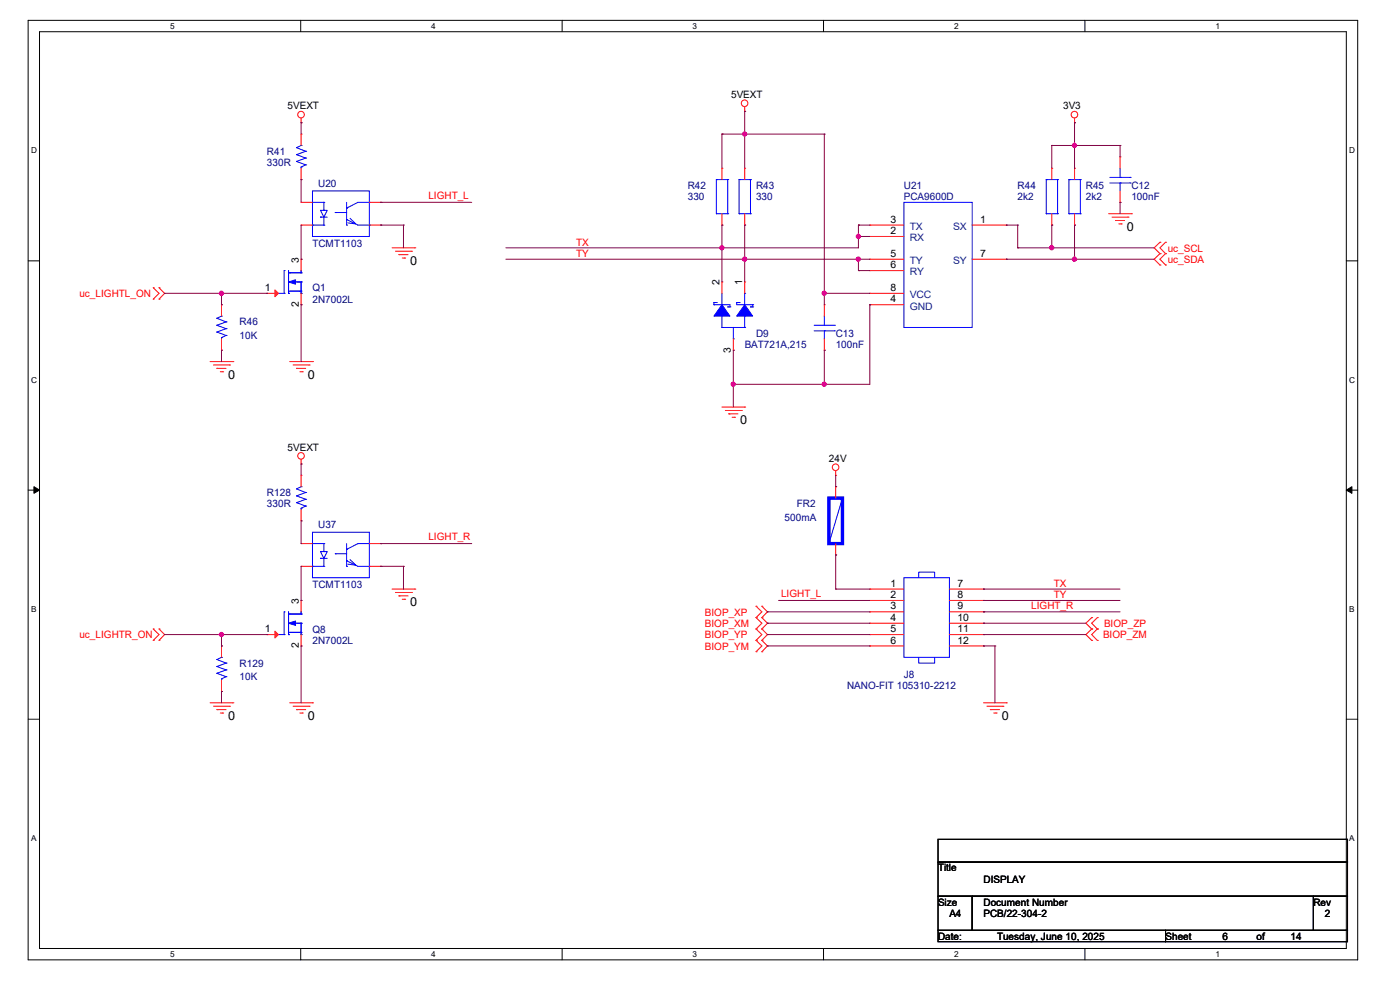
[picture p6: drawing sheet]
<svg xmlns="http://www.w3.org/2000/svg" width="297mm" height="210mm" viewBox="0 0 297 210" stroke-linecap="round" stroke-linejoin="round" font-family="sans-serif">
<path d="M6 4.3h282v199.3h-282zM8.4 6.7h277.2v194.5h-277.2z" fill="none" stroke="#000" stroke-width=".21"/>
<g fill="#fff">
<path d="M36.1 4.6h.9v1.9h-.9z"/>
<path d="M36.1 201.5h.9v1.9h-.9z"/>
</g>
<path d="M63.8 4.3v2.4M63.8 201.2v2.4" fill="none" stroke="#000" stroke-width=".21"/>
<g fill="#fff">
<path d="M91.5 4.6h.9v1.9h-.9z"/>
<path d="M91.5 201.5h.9v1.9h-.9z"/>
</g>
<path d="M119.3 4.3v2.4M119.3 201.2v2.4" fill="none" stroke="#000" stroke-width=".21"/>
<g fill="#fff">
<path d="M146.9 4.6h1v1.9h-1z"/>
<path d="M146.9 201.5h1v1.9h-1z"/>
</g>
<path d="M174.7 4.3v2.4M174.7 201.2v2.4" fill="none" stroke="#000" stroke-width=".21"/>
<g fill="#fff">
<path d="M202.4 4.6h.9v1.9h-.9z"/>
<path d="M202.4 201.5h.9v1.9h-.9z"/>
</g>
<path d="M230.2 4.3v2.4M230.2 201.2v2.4" fill="none" stroke="#000" stroke-width=".21"/>
<g fill="#fff">
<path d="M257.9 4.6h.9v1.9h-.9z"/>
<path d="M257.9 201.5h.9v1.9h-.9z"/>
<path d="M6.6 31h1.2v1.9h-1.2z"/>
<path d="M286.3 31h1.2v1.9h-1.2z"/>
<path d="M6.6 79.6h1.2v1.9h-1.2z"/>
<path d="M286.3 79.6h1.2v1.9h-1.2z"/>
</g>
<path d="M6 55.3h2.4M285.6 55.3h2.4" fill="none" stroke="#000" stroke-width=".21"/>
<g fill="#fff">
<path d="M6.6 128.3h1.1v1.9h-1.1z"/>
<path d="M286.3 128.3h1.1v1.9h-1.1z"/>
</g>
<path d="M6 104h2.4M285.6 104h2.4" fill="none" stroke="#000" stroke-width=".21"/>
<path d="M7.2 103.3l1.2 .7-1.2 .6zM285.6 104l1.2-.7v1.3z" fill="#000" stroke="#000" stroke-width=".21"/>
<g fill="#fff">
<path d="M6.6 176.9h1.1v1.9h-1.1z"/>
<path d="M286.3 176.9h1.1v1.9h-1.1z"/>
</g>
<path d="M6 152.6h2.4M285.6 152.6h2.4M199 178.1h86.9v4.8h-86.9zM199 182.9h86.9v7.2h-86.9zM199 190.1h7.2v7.3h-7.2zM199 197.4h48.3v2.4h-48.3zM206.2 190.1h72.4v7.3h-72.4zM247.3 197.4h38.6v2.4h-38.6zM278.6 190.1h7.3v7.3h-7.3z" fill="none" stroke="#000" stroke-width=".21"/>
<g fill="none" stroke="#f00" stroke-width=".21">
<path d="M63.9 26h.1M63.9 28.4h.1M63.9 38.1h.1M63.9 25.1v.9M63.9 28.4v2.5M63.9 35.7v2.4M153.2 35.7h.1M153.2 35.7v2.4M158 23.6h.1M158 35.7h.1M158 22.6v1M158 35.7v2.4"/>
<path d="M223.1 35.7h.1M223.1 35.7v2.4M228 26h.1M228 35.7h.1M228 25.1v.9M228 35.7v2.4M237.6 33.3h.1M237.6 33.3v2.4M63.9 42.9h.1M63.9 47.8h.1M63.9 55h.1M63.9 55v2.4"/>
<path d="M63.9 42.9h2.4M63.9 47.8h2.4M78.4 42.9h2.4M78.4 47.8h2.4M80.8 47.8h.1M80.8 42.9h.1M83.2 52.6h4.8M83.9 53.3h3.4M84.6 54h.1M84.6 54h2M85.3 54.7h.6M85.9 54.7h.1"/>
<path d="M87.3 53.3h.1M88 52.6h.1M153.2 59.8h.1M153.2 47.8h.1M153.2 45.3v2.5M153.2 59.8v2.4M158 47.8h.1M158 59.8h.1M158 45.3v2.5M158 59.8v2.4M184.5 50.2h.1M184.5 47.8h.1"/>
<path d="M184.5 55h.1M184.5 57.4h.1M184.5 47.8h7.3M184.5 50.2h7.3M184.5 55h7.3M184.5 57.4h7.3M206.2 47.8h7.3M206.2 55h7.3M213.5 47.8h.1M213.5 55h.1M223.1 47.8h.1M223.1 45.3v2.5"/>
<path d="M228 47.8h.1M228 45.3v2.5M235.2 45.3h4.8M235.9 46.1h3.4M236.6 46.8h.1M236.6 46.8h2M237.4 47.5h.5M237.6 42.9h.1M237.6 40.5v2.4M237.9 47.5h.1M239.3 46.1h.1M240 45.3h.1"/>
<path d="M246.1 51.4h.1M246.1 53.8h.1M246.1 56.2h.1M246.1 51.4l-1.2 1.2 1.2 1.2M246.1 53.8l-1.2 1.2 1.2 1.2M247.3 53.8h.1M247.3 51.4h.1M247.3 56.2h.1M247.3 51.4l-1.2 1.2 1.2 1.2M247.3 53.8l-1.2 1.2 1.2 1.2M32.5 63.5h.1M32.5 61h.1"/>
<path d="M32.5 61l1.2 1.2-1.2 1.3M33.7 61h.1M33.7 63.5h.1M33.7 61l1.2 1.2-1.2 1.3M44.6 76.7h4.8M45.3 77.4h3.4M46 78.1h.1M46 78.1h2M46.7 78.9h.5M47 64.6h.1M47 74.3h.1M47 64.6v2.5"/>
<path d="M47 71.9v2.4M47.2 78.9h.1M48.7 77.4h.1M49.4 76.7h.1M56.6 62.2h.1M56.6 62.2h2.5M61.5 76.7h4.8M62.2 77.4h3.4M62.9 78.1h.1M62.9 78.1h2M63.6 78.9h.5M63.9 64.6h.1"/>
<path d="M63.9 62.2v2.4M64.1 78.9h.1M65.6 77.4h.1M66.3 76.7h.1M155.6 74.3h.1M155.6 71.9v2.4M174.9 74.3h.1M174.9 64.6h.1M174.9 64.6v2.5M174.9 71.9v2.4M184.5 64.6h.1M184.5 62.2h.1"/>
<path d="M184.5 62.2h7.3M184.5 64.6h7.3M63.9 98.4h.1M63.9 97.5v.9M153.2 86.4h4.8M153.9 87.1h3.4M154.6 87.8h.1M154.6 87.8h1.9M155.3 88.5h.5M155.8 88.5h.1M157.3 87.1h.1M158 86.4h.1"/>
<path d="M177.3 99.9v.9M63.9 100.8h.1M63.9 110.5h.1M63.9 115.3h.1M63.9 100.8v2.5M63.9 108.1v2.4M63.9 115.3h2.4M78.4 115.3h2.4M80.8 115.3h.1M177.3 100.8h.1M177.3 117.7h.1M177.3 103.3h.1"/>
<path d="M177.3 103.3v2.4M177.3 115.3v2.4M32.5 135.8h.1M32.5 133.4h.1M32.5 133.4l1.2 1.2-1.2 1.2M33.7 133.4h.1M33.7 135.8h.1M33.7 133.4l1.2 1.2-1.2 1.2M47 137h.1M47 137v2.4M56.6 134.6h.1M56.6 134.6h2.5"/>
<path d="M63.9 120.1h.1M63.9 137h.1M63.9 127.4h.1M63.9 127.4v2.4M63.9 134.6v2.4M63.9 120.1h2.4M78.4 120.1h2.4M80.8 120.1h.1M83.2 125h4.8M83.9 125.7h3.4M84.6 126.4h.1M84.6 126.4h2"/>
<path d="M85.3 127.1h.6M85.9 127.1h.1M87.3 125.7h.1M88 125h.1M160.4 131h.1M160.4 128.6h.1M160.4 133.4h.1M160.4 135.8h.1M160.4 138.3h.1M160.4 135.8l1.2 1.2-1.2 1.3M160.4 128.6l1.2 1.2-1.2 1.2M160.4 131l1.2 1.2-1.2 1.2"/>
<path d="M160.4 133.4l1.2 1.2-1.2 1.2M161.6 128.6h.1M161.6 131h.1M161.6 133.4h.1M161.6 135.8h.1M161.6 138.3h.1M161.6 128.6l1.2 1.2-1.2 1.2M161.6 131l1.2 1.2-1.2 1.2M161.6 133.4l1.2 1.2-1.2 1.2M161.6 135.8l1.2 1.2-1.2 1.3M184.5 127.4h.1M184.5 132.2h.1"/>
<path d="M184.5 137h.1M184.5 125h.1M184.5 129.8h.1M184.5 134.6h.1M184.5 125h7.3M184.5 127.4h7.3M184.5 132.2h7.3M184.5 137h7.3M184.5 129.8h7.3M184.5 134.6h7.3M201.4 125h7.3M201.4 127.4h7.3"/>
<path d="M201.4 132.2h7.3M201.4 137h7.3M201.4 129.8h7.3M201.4 134.6h7.3M208.7 127.4h.1M208.7 132.2h.1M208.7 125h.1M208.7 129.8h.1M208.7 134.6h.1M208.7 137h.1M231.6 131h.1M231.6 133.4h.1"/>
<path d="M231.6 135.8h.1M231.6 131l-1.2 1.2 1.2 1.2M231.6 133.4l-1.2 1.2 1.2 1.2M232.8 133.4h.1M232.8 131h.1M232.8 135.8h.1M232.8 131l-1.2 1.2 1.2 1.2M232.8 133.4l-1.2 1.2 1.2 1.2M44.6 149.1h4.8M45.3 149.8h3.4M46 150.5h.1M46 150.5h2"/>
<path d="M46.7 151.3h.5M47 146.7h.1M47 144.3v2.4M47.2 151.3h.1M48.7 149.8h.1M49.4 149.1h.1M61.5 149.1h4.8M62.2 149.8h3.4M62.9 150.5h.1M62.9 150.5h2M63.6 151.3h.5M64.1 151.3h.1"/>
<path d="M65.6 149.8h.1M66.3 149.1h.1M208.7 149.1h4.8M209.4 149.8h3.4M210.1 150.5h.1M210.1 150.5h1.9M210.8 151.3h.5M211.3 151.3h.1M212.8 149.8h.1M213.5 149.1h.1"/>
<circle cx="63.9" cy="24.3" r=".7"/>
<circle cx="158" cy="21.9" r=".7"/>
<circle cx="227.9" cy="24.3" r=".7"/>
<circle cx="63.9" cy="96.7" r=".7"/>
<circle cx="177.3" cy="99.1" r=".7"/>
</g>
<g fill="none" stroke="#00f" stroke-width=".21">
<path d="M62.9 34.2h.1M62.9 32.8h.1M62.9 31.3h.1M62.9 34.2l2 .8M62.9 32.8l2 .7M62.9 31.3l2 .8M63.9 30.9h.1M63.9 35.4h.1M63.9 35.4v.3M63.9 30.9l-1 .4M64.9 35h.1M64.9 33.5h.1"/>
<path d="M64.9 32.1h.1M64.9 35l-1 .4M64.9 33.5l-2 .7M64.9 32.1l-2 .7M152 38.1h.1M152 38.1h2.4M152 38.1v7.2M154.4 38.1h.1M154.4 38.1v7.2M156.8 38.1h.1M156.8 38.1h2.4M156.8 38.1v7.2"/>
<path d="M159.2 38.1h.1M159.2 38.1v7.2M222 38.1h.1M222 38.1h2.4M222 38.1v7.2M224.4 38.1h.1M224.4 38.1v7.2M226.8 38.1h.1M226.8 38.1h2.4M226.8 38.1v7.2M229.2 38.1h.1M229.2 38.1v7.2"/>
<path d="M235.5 38.8h4.3M235.5 37.6h4.3M237.6 37.6h.1M237.6 38.8h.1M237.6 35.7v1.9M237.6 38.8v1.7M239.8 38.8h.1M239.8 37.6h.1M60.3 57.4h.1M60.3 57.4v4.8M61.2 57.9h.1M61.2 57.4v4.8"/>
<path d="M61.2 57.9h2.7M61.5 57.9h.1M62.4 59.8h1.5M63.9 57.9h.1M63.9 59.8h.1M63.9 57.4v.5M63.9 59.8v2.4M66.3 40.5h12.1v9.7h-12.1zM66.3 47.8h.1M66.3 47.8h2.4M66.3 42.9h2.4M68 44.6h1.4l-.7 1.5z"/>
<path d="M68 46.1h.1M68 46.1h1.4M68.7 47.8h.1M68.7 44.6h.1M68.7 42.9h.1M68.7 42.9v1.7M68.7 46.1v1.7M71.1 45.1h.1M71.1 45.1h2.4M73.5 47.8h.1M73.5 46.6h.1M73.5 44.2h.1"/>
<path d="M73.5 42.9v4.9M73.5 46.6l2.4 1.2h2.5M74.3 46.3l1.2 1.2-1.7-.2M78.4 42.9h.1M78.4 47.8h.1M78.4 42.9h-2.5l-2.4 1.3M152 45.3h.1M152 45.3h2.4M154.4 45.3h.1M156.8 45.3h.1M156.8 45.3h2.4M159.2 45.3h.1"/>
<path d="M191.8 42.9h14.4v26.6h-14.4zM222 45.3h.1M222 45.3h2.4M224.4 45.3h.1M226.8 45.3h.1M226.8 45.3h2.4M229.2 45.3h.1M46 70.4h.1M46 69h.1M46 67.5h.1M46 70.4l2 .8M46 69l2 .7"/>
<path d="M46 67.5l2 .8M47 67.1h.1M47 71.6h.1M47 71.6v.3M47 67.1l-1 .4M48 71.2h.1M48 69.7h.1M48 68.3h.1M48 71.2l-1 .4M48 69.7l-2 .7M48 68.3l-2 .7M59.1 62.2h1.2"/>
<path d="M60.3 62.2h.1M61.2 62.2h.1M61.2 61.8h2.7M63.6 61.8h.1M63.9 62.2h.1M63.9 61.8h.1M151.5 64.6h.1M151.5 64.2h.1M151.5 64.6h3.4v.5M151.5 64.2v.4M151.5 64.2h.5M152 64.2h.1"/>
<path d="M153.2 69.5h.1M153.2 64.6h.1M153.2 62.2v2.4M153.2 67.1v2.4M153.2 69.5h4.8M154.4 65.1h.1M154.4 65.1h.5M154.9 65.1h.1M155.6 71.9h.1M155.6 69.5v2.4M156.3 64.2h.1M156.3 64.2v.4h3.4"/>
<path d="M156.3 64.2h.5M156.8 64.2h.1M158 62.2h.1M158 67.1h.1M158 69.5h.1M158 62.2v2.4M158 67.1v2.4M159.2 65.1h.1M159.2 65.1h.5M159.7 64.6h.1M159.7 65.1h.1M159.7 64.6v.5"/>
<path d="M172.7 70.2h4.3M172.7 69h4.3M174.9 69h.1M174.9 70.2h.1M174.9 67.1v1.9M174.9 70.2v1.7M177 70.2h.1M177 69h.1M62.9 106.6h.1M62.9 105.2h.1M62.9 103.7h.1M62.9 106.6l2 .8"/>
<path d="M62.9 105.2l2 .7M62.9 103.7l2 .8M63.9 103.3h.1M63.9 107.8h.1M63.9 103.3l-1 .4M63.9 107.8v.3M64.9 107.4h.1M64.9 105.9h.1M64.9 104.5h.1M64.9 107.4l-1 .4M64.9 105.9l-2 .7M64.9 104.5l-2 .7"/>
<path d="M66.3 112.9h12.1v9.7h-12.1zM66.3 115.3h2.4M68 117h1.4l-.7 1.4zM68 118.4h.1M68 118.4h1.4M68.7 117h.1M68.7 115.3h.1M68.7 115.3v1.7M68.7 118.4v1.7M71.1 117.5h.1M71.1 117.5h2.4M73.5 119h.1"/>
<path d="M73.5 116.5h.1M73.5 115.3v4.8M73.5 119l2.4 1.1h2.5M74.3 118.7l1.2 1.2-1.7-.2M78.4 115.3h.1M78.4 115.3h-2.5l-2.4 1.2M178.7 105.7h.1M178.7 105.7l-2.8 9.6M46 139.9h.1M46 139.9l2 .8M47 139.4h.1M47 139.4l-1 .5"/>
<path d="M59.1 134.6h1.2M60.3 134.6h.1M60.3 129.8h.1M60.3 129.8v4.8M61.2 134.6h.1M61.2 130.3h.1M61.2 129.8v4.8M61.2 130.3h2.7M61.2 134.2h2.7M61.5 130.3h.1M62.4 132.2h1.5M63.6 134.2h.1"/>
<path d="M63.9 130.3h.1M63.9 132.2h.1M63.9 134.6h.1M63.9 134.2h.1M63.9 129.8v.5M63.9 132.2v2.4M66.3 120.1h.1M66.3 120.1h2.4M68.7 120.1h.1M73.5 120.1h.1M78.4 120.1h.1M191.8 122.6h9.6v16.8h-9.6z"/>
<path d="M194.9 122.6v-1.2h3.4v1.2M194.9 139.4v1.3h3.4v-1.3M46 142.8h.1M46 141.4h.1M46 142.8l2 .8M46 141.4l2 .7M47 144h.1M47 144v.3M48 143.6h.1M48 142.1h.1M48 140.7h.1M48 143.6l-1 .4"/>
<path d="M48 142.1l-2 .7M48 140.7l-2 .7"/>
</g>
<path d="M175.9 105.7h2.8v9.6h-2.8z" fill="none" stroke="#00f" stroke-width=".72"/>
<g fill="#00f" stroke="#00f" stroke-width=".21">
<path d="M61.2 59.8l1.5-.4v.9z"/>
<path d="M61.2 132.2l1.5-.5v1z"/>
<path d="M153.2 64.6l1.7 2.5h-3.4z" fill-rule="evenodd"/>
<path d="M158 64.6l1.7 2.5h-3.4z" fill-rule="evenodd"/>
</g>
<g fill="#f00" stroke="#f00" stroke-width=".21">
<path d="M58.3 61.5l.8 .7-.8 .7z"/>
<path d="M58.3 133.9l.8 .7-.8 .7z"/>
</g>
<g fill="none" stroke="#800040" stroke-width=".21">
<path d="M63.9 26h.1M63.9 38.1h.1M63.9 26v2.4M63.9 38.1v4.8M153.2 28.4h.1M153.2 28.4h21.7M153.2 28.4v7.3M158 28.4h.1M158 23.6h.1M158 23.6v12.1M174.9 28.4h.1M174.9 28.4v36.2"/>
<path d="M223.1 30.9h.1M223.1 30.9h14.5M223.1 30.9v4.8M228 26h.1M228 30.9h.1M228 26v9.7M237.6 30.9h.1M237.6 30.9v2.4M63.9 55h.1M63.9 47.8v7.2M80.8 42.9h.1M80.8 47.8h.1"/>
<path d="M80.8 47.8h4.8M80.8 42.9h19.3M85.6 47.8h.1M85.6 47.8v4.8M107.3 55h77.2M153.2 47.8h.1M153.2 52.6h.1M153.2 47.8v12M158 47.8h.1M158 55h.1M158 47.8v12M182.1 47.8h.1"/>
<path d="M182.1 50.2h.1M182.1 55h.1M182.1 57.4h.1M182.1 47.8v4.8h-74.8M182.1 55v2.4M182.1 47.8h2.4M182.1 50.2h2.4M182.1 57.4h2.4M213.5 47.8h.1M213.5 55h.1M213.5 47.8h2.4M213.5 55h31.4"/>
<path d="M215.9 47.8h.1M215.9 52.6h.1M215.9 47.8v4.8M215.9 52.6h29M223.1 47.8h.1M223.1 52.6h.1M223.1 47.8v4.8M228 47.8h.1M228 55h.1M228 47.8v7.2M237.6 42.9h.1M237.6 42.9v2.4"/>
<path d="M34.9 62.2h21.7M47 74.3h.1M47 64.6h.1M47 62.2h.1M47 62.2v2.4M47 74.3v2.4M56.6 62.2h.1M63.9 64.6h.1M63.9 64.6v12.1M155.6 74.3h.1M155.6 74.3v12.1M174.9 62.2h.1"/>
<path d="M174.9 74.3h.1M174.9 74.3v7.2M174.9 62.2h9.6M184.5 64.6h.1M184.5 64.6v16.9h-28.9M63.9 98.4h.1M63.9 98.4v2.4M155.6 81.5h.1M174.9 81.5h.1M63.9 110.5h.1M63.9 110.5v4.8M80.8 115.3h.1"/>
<path d="M80.8 115.3h19.3M177.3 117.7h.1M177.3 103.3h.1M177.3 100.8v2.5M177.3 117.7v7.3M34.9 134.6h21.7M47 134.6h.1M47 137h.1M47 134.6v2.4M56.6 134.6h.1M63.9 127.4h.1M63.9 137h.1"/>
<path d="M63.9 120.1v7.3M63.9 137v12.1M80.8 120.1h.1M80.8 120.1h4.8M85.6 120.1h.1M85.6 120.1v4.9M162.8 129.8h.1M162.8 132.2h.1M162.8 134.6h.1M162.8 137h.1M162.8 129.8h21.7M162.8 132.2h21.7"/>
<path d="M162.8 134.6h21.7M162.8 137h21.7M165.2 127.4h.1M165.2 127.4h19.3M177.3 125h.1M177.3 125h7.2M208.7 125h.1M208.7 127.4h.1M208.7 129.8h.1M208.7 132.2h.1M208.7 134.6h.1M208.7 137h.1"/>
<path d="M208.7 125h28.9M208.7 127.4h28.9M208.7 129.8h28.9M208.7 132.2h21.7M208.7 134.6h21.7M208.7 137h2.4M211.1 137h.1M211.1 137v12.1M47 146.7h.1M47 146.7v2.4"/>
</g>
<g fill="#f0f" stroke="#f0f" stroke-width=".21">
<circle cx="158" cy="28.4" r=".44"/>
<circle cx="182.1" cy="50.1" r=".44"/>
<circle cx="153.1" cy="52.6" r=".44"/>
<circle cx="223.1" cy="52.6" r=".44"/>
<circle cx="158" cy="55" r=".44"/>
<circle cx="182.1" cy="55" r=".44"/>
<circle cx="227.9" cy="55" r=".44"/>
<circle cx="174.9" cy="62.2" r=".44"/>
<circle cx="155.6" cy="81.5" r=".44"/>
<circle cx="227.9" cy="30.8" r=".44"/>
<circle cx="174.9" cy="81.5" r=".44"/>
<circle cx="47" cy="62.2" r=".44"/>
<circle cx="47" cy="134.6" r=".44"/>
</g>
<g font-size="2.6">
<text x="239.1" y="48.9">0</text>
<text x="87" y="56.2">0</text>
<text x="48.4" y="80.3">0</text>
<text x="65.3" y="80.3">0</text>
<text x="157" y="90">0</text>
<text x="87" y="128.6">0</text>
<text x="48.4" y="152.7">0</text>
<text x="65.3" y="152.7">0</text>
<text x="212.5" y="152.7">0</text>
</g>
<g font-size="2.2">
<text x="61" y="23.2">5VEXT</text>
<text x="155.1" y="20.8">5VEXT</text>
<text x="225.5" y="23.2">3V3</text>
<text x="188.9" y="47.2">3</text>
<text x="207.9" y="47.2">1</text>
<text x="188.9" y="49.7">2</text>
<text x="63.4" y="55.7" transform="rotate(-90 63.4 55.7)">3</text>
<text x="188.9" y="54.5">5</text>
<text x="188.9" y="56.9">6</text>
<text x="207.9" y="54.5">7</text>
<text x="56.2" y="61.7">1</text>
<text x="63.4" y="65.1" transform="rotate(-90 63.4 65.1)">2</text>
<text x="152.7" y="60.5" transform="rotate(-90 152.7 60.5)">2</text>
<text x="157.5" y="60.5" transform="rotate(-90 157.5 60.5)">1</text>
<text x="188.9" y="64.1">4</text>
<text x="188.9" y="61.7">8</text>
<text x="155.1" y="74.8" transform="rotate(-90 155.1 74.8)">3</text>
<text x="61" y="95.6">5VEXT</text>
<text x="175.9" y="98">24V</text>
<text x="188.9" y="124.5">1</text>
<text x="203.1" y="124.5">7</text>
<text x="63.4" y="128.1" transform="rotate(-90 63.4 128.1)">3</text>
<text x="188.9" y="126.9">2</text>
<text x="188.9" y="131.7">4</text>
<text x="188.9" y="129.3">3</text>
<text x="203.1" y="126.9">8</text>
<text x="203.1" y="131.7">10</text>
<text x="203.1" y="129.3">9</text>
<text x="56.2" y="134.1">1</text>
<text x="63.4" y="137.5" transform="rotate(-90 63.4 137.5)">2</text>
<text x="188.9" y="136.5">6</text>
<text x="188.9" y="134.1">5</text>
<text x="203.1" y="134.1">11</text>
<text x="203.1" y="136.5">12</text>
<text x="199" y="184.9">Title</text>
<text x="208.7" y="187.3">DISPLAY</text>
<text x="199" y="192.1">Size</text>
<text x="201.4" y="194.5">A4</text>
<text x="208.6" y="192.1">Document Number</text>
<text x="208.7" y="194.5">PCB/22-304-2</text>
<text x="278.6" y="192.1">Rev</text>
<text x="281" y="194.5">2</text>
<text x="199" y="199.3">Date:</text>
<text x="211.5" y="199.3">Tuesday, June 10, 2025</text>
<text x="247.3" y="199.3">Sheet</text>
<text x="259.3" y="199.3">6</text>
<text x="266.6" y="199.3">of</text>
<text x="273.8" y="199.3">14</text>
</g>
<g font-size="2.2" fill="#000080">
<text x="56.6" y="32.9">R41</text>
<text x="56.6" y="35.3">330R</text>
<text x="67.5" y="39.6">U20</text>
<text x="145.9" y="40.1">R42</text>
<text x="160.4" y="40.1">R43</text>
<text x="191.8" y="40.1">U21</text>
<text x="215.9" y="40.1">R44</text>
<text x="230.4" y="40.1">R45</text>
<text x="240" y="40.1">C12</text>
<text x="145.9" y="42.5">330</text>
<text x="160.4" y="42.5">330</text>
<text x="191.8" y="42.5">PCA9600D</text>
<text x="215.9" y="42.5">2k2</text>
<text x="230.4" y="42.5">2k2</text>
<text x="240" y="42.5">100nF</text>
<text x="66.3" y="52.4">TCMT1103</text>
<text x="66.3" y="61.8">Q1</text>
<text x="66.3" y="64.2">2N7002L</text>
<text x="50.8" y="69">R46</text>
<text x="50.8" y="71.9">10K</text>
<text x="160.4" y="71.5">D9</text>
<text x="177.3" y="71.5">C13</text>
<text x="158" y="73.9">BAT721A,215</text>
<text x="177.3" y="73.9">100nF</text>
<text x="56.6" y="105.2">R128</text>
<text x="56.6" y="107.7">330R</text>
<text x="169.1" y="107.7">FR2</text>
<text x="67.5" y="112">U37</text>
<text x="166.5" y="110.5">500mA</text>
<text x="66.3" y="124.8">TCMT1103</text>
<text x="66.3" y="134.2">Q8</text>
<text x="66.3" y="136.6">2N7002L</text>
<text x="50.8" y="141.4">R129</text>
<text x="191.8" y="143.8">J8</text>
<text x="50.8" y="144.3">10K</text>
<text x="179.7" y="146.3">NANO-FIT 105310-2212</text>
</g>
<g font-size="2.2" fill="#f00">
<text x="90.9" y="42.2">LIGHT_L</text>
<text x="122.3" y="52.1">TX</text>
<text x="247.7" y="53.4">uc_SCL</text>
<text x="122.3" y="54.5">TY</text>
<text x="247.7" y="55.8">uc_SDA</text>
<text x="16.8" y="63">uc_LIGHTL_ON</text>
<text x="90.9" y="114.6">LIGHT_R</text>
<text x="223.6" y="124.5">TX</text>
<text x="149.6" y="130.6">BIOP_XP</text>
<text x="165.7" y="126.7">LIGHT_L</text>
<text x="218.8" y="129.1">LIGHT_R</text>
<text x="223.6" y="126.9">TY</text>
<text x="16.8" y="135.4">uc_LIGHTR_ON</text>
<text x="149.6" y="133">BIOP_XM</text>
<text x="149.6" y="135.4">BIOP_YP</text>
<text x="149.6" y="137.8">BIOP_YM</text>
<text x="234" y="135.4">BIOP_ZM</text>
<text x="234.2" y="133">BIOP_ZP</text>
</g>
<g font-size="2.2" fill="#004080">
<text x="193" y="51.2">RX</text>
<text x="193" y="48.8">TX</text>
<text x="202.2" y="48.8">SX</text>
<text x="193" y="56">TY</text>
<text x="193" y="58.4">RY</text>
<text x="202.2" y="56">SY</text>
<text x="193" y="65.7">GND</text>
<text x="193" y="63.2">VCC</text>
</g>
<g font-size="1.7">
<text x="36.1" y="6.1">5</text>
<text x="91.5" y="6.1">4</text>
<text x="146.9" y="6.1">3</text>
<text x="202.4" y="6.1">2</text>
<text x="257.9" y="6.1">1</text>
<text x="6.6" y="32.6">D</text>
<text x="286.3" y="32.6">D</text>
<text x="6.6" y="81.2">C</text>
<text x="286.3" y="81.2">C</text>
<text x="6.6" y="129.8">B</text>
<text x="286.3" y="129.8">B</text>
<text x="6.6" y="178.4">A</text>
<text x="286.3" y="178.4">A</text>
<text x="36.1" y="203">5</text>
<text x="91.5" y="203">4</text>
<text x="146.9" y="203">3</text>
<text x="202.4" y="203">2</text>
<text x="257.9" y="203">1</text>
</g>
</svg>
